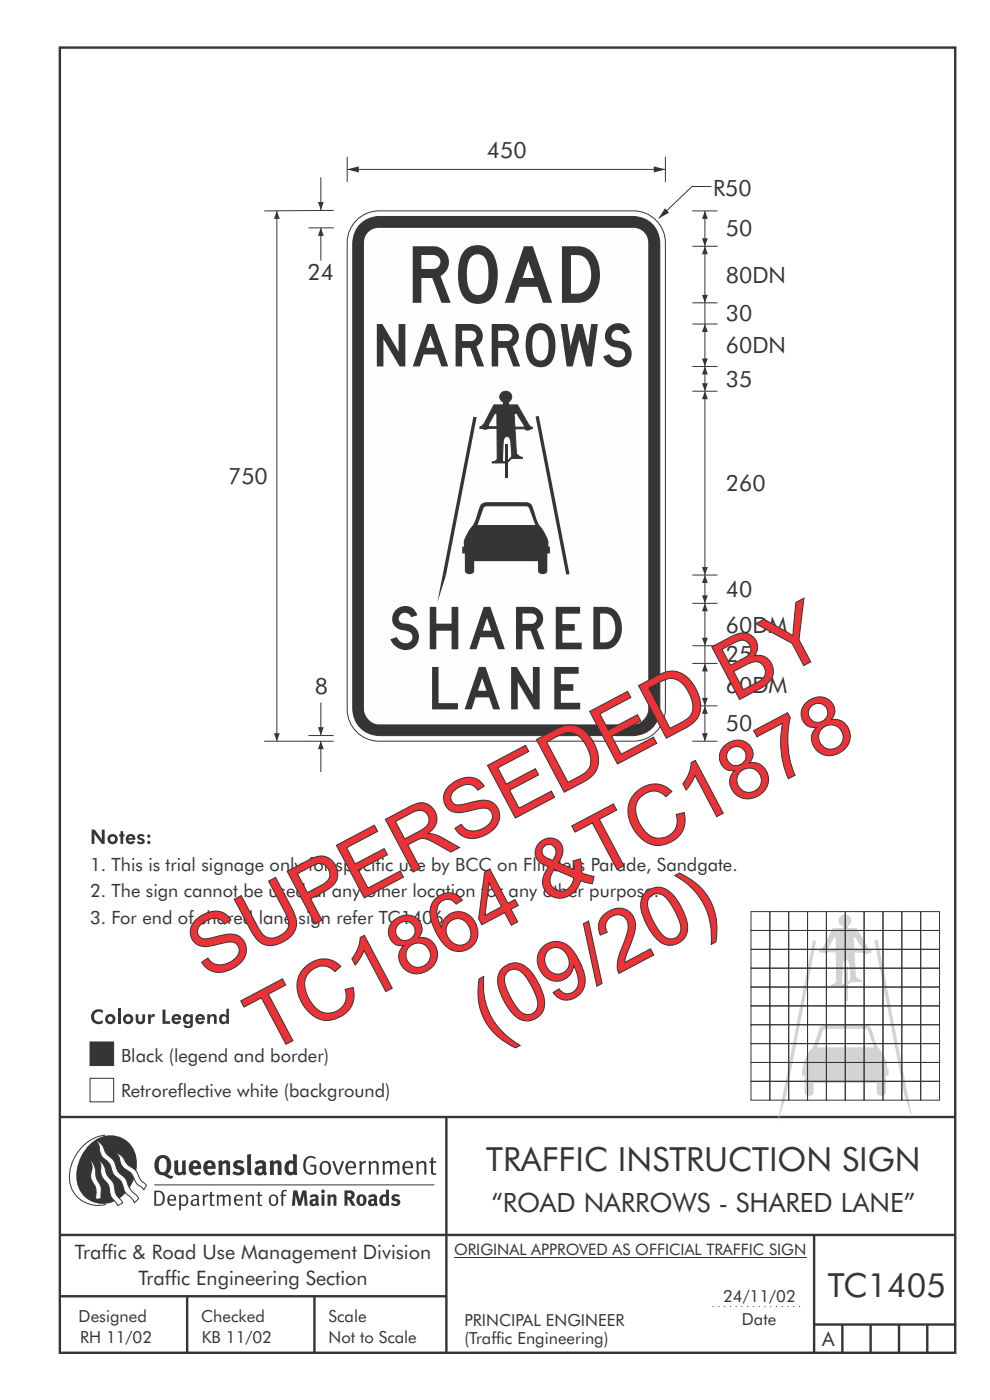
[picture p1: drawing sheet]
<svg xmlns="http://www.w3.org/2000/svg" width="210mm" height="297mm" viewBox="0 0 210 297" stroke-linecap="round" stroke-linejoin="round" font-family="sans-serif">
<path d="M151.2 277.2h19.5" fill="none" stroke="#373435" stroke-width=".21" stroke-dasharray=".2 1" stroke-linecap="butt"/>
<g fill="none" stroke="#373435" stroke-width=".51">
<path d="M12.7 10.1h189.9v276.9h-189.9zM12.7 237h189.8M94.7 236.9v50.1M12.7 262h190M12.7 275h82M39.7 275v12M66.7 275v12M172.7 262v25M172.7 281h30M178.7 281v6M184.7 281v6M190.7 281v6"/>
<path d="M196.7 281v6"/>
</g>
<path d="M96.3 266.7h74.7" fill="none" stroke="#373435" stroke-width=".21"/>
<g fill="#373435">
<path d="M19.8 214.6l.5-.4 1-.1 .5 .2v.7a1.06 1.06 0 0 0-1.5-.1 1.06 1.06 0 0 0 0 1.5 1.06 1.06 0 0 0 1.5 0v.6a1.61 1.61 0 0 1-2.1-.3 1.61 1.61 0 0 1 .1-2.1z"/>
<path d="M25 214h.6v3.2h-.6z"/>
<path d="M28.8 215.2h.5v1a.44 .44 0 0 0 .5 .5 .44 .44 0 0 0 .4-.5v-1h.6a1.93 1.93 0 0 1-.4 1.9 1.03 1.03 0 0 1-1.1 .1 1.03 1.03 0 0 1-.5-1z"/>
<path d="M31.4 215.2h.6v.5a.69 .69 0 0 1 .8-.6v.7l-.3-.1a.48 .48 0 0 0-.5 .6v.9h-.6z"/>
<path d="M34.5 214.2h.6v2.5h1v.5h-1.6z"/>
<path d="M44 215.2h.5v.3a.76 .76 0 0 1 1-.4 .76 .76 0 0 1 .5 .9v1.2h-.6v-1a.46 .46 0 0 0-.5-.6 .46 .46 0 0 0-.4 .6v1h-.5z"/>
<path d="M22.3 216.2a1.1 1.1 0 0 0 2.2 0 1.1 1.1 0 0 0-2.2 0zM22.8 216.2a.55 .55 0 0 1 1.1 0 .55 .55 0 0 1-1.1 0z"/>
<path d="M26.1 216.2a1.1 1.1 0 0 0 2.2 0 1.1 1.1 0 0 0-2.2 0zM26.6 216.2a.55 .55 0 0 1 1.1 0 .55 .55 0 0 1-1.1 0z"/>
<path d="M36.7 215.4a1.08 1.08 0 0 0 0 1.7 1.08 1.08 0 0 0 1.7-.3l-.5-.3-.3 .2a.48 .48 0 0 1-.6-.4h1.4a1.02 1.02 0 0 0-.5-1.1 1.02 1.02 0 0 0-1.2 .2zM37.1 215.8a.45 .45 0 0 1 .4-.2 .45 .45 0 0 1 .4 .4h-.9z"/>
<path d="M39.6 215.7a.55 .55 0 0 1 .8 .5 .55 .55 0 0 1-.8 .5 .69 .69 0 0 1 0-1zM39 215.4a1.1 1.1 0 0 0-.1 1.2 1.1 1.1 0 0 0 1.1 .6l.4-.3v.3a.43 .43 0 0 1-.3 .5 .43 .43 0 0 1-.5-.2h-.7a1.02 1.02 0 0 0 1.2 .7 1.02 1.02 0 0 0 .8-1v-2h-.5v.3a.8 .8 0 0 0-1.4-.1z"/>
<path d="M41.7 215.4a1.08 1.08 0 0 0 .1 1.7 1.08 1.08 0 0 0 1.6-.3l-.5-.3-.2 .2a.48 .48 0 0 1-.7-.4h1.5a1.02 1.02 0 0 0-.6-1.1 1.02 1.02 0 0 0-1.2 .2zM42.1 215.8a.45 .45 0 0 1 .5-.2 .45 .45 0 0 1 .3 .4h-.9z"/>
<path d="M48 214v1.5a.91 .91 0 0 0-1.2-.2 .91 .91 0 0 0-.3 1.2 .83 .83 0 0 0 .6 .8 .83 .83 0 0 0 .9-.4v.3h.6v-3.2zM47.3 215.7a.54 .54 0 0 1 .7 .2 .54 .54 0 0 1-.2 .7 .54 .54 0 0 1-.7-.1v-.6z"/>
</g>
<path d="M19.1 228.8h5v5h-5z" fill-rule="evenodd" fill="#fefefe" stroke="#373435" stroke-width=".21"/>
<path d="M19.1 221h5v5h-5z" fill-rule="evenodd" fill="#373435" stroke="#373435" stroke-width=".21"/>
<g fill="#373435">
<path d="M64.9 245.6a1.61 1.61 0 0 1 2.1 0l-.2 .3a1.17 1.17 0 0 0-1.4-.2 1.17 1.17 0 0 0-.6 1.3 1.42 1.42 0 0 0 1.2 1.8l.7-.1v-1.2h-.8l-.1-.4h1.3v1.8a1.82 1.82 0 0 1-2.2 0 1.82 1.82 0 0 1-.6-2.1l.2-.7z" fill-rule="evenodd"/>
<path d="M68.2 246.5a1.77 1.77 0 0 0 .4 2.7 1.39 1.39 0 0 0 1.4-.5 1.39 1.39 0 0 0 .2-1.5 1.19 1.19 0 0 0-2-.7zM68.5 246.8a.83 .83 0 0 1 1 .1 .83 .83 0 0 1 .2 .9 .75 .75 0 0 1-.6 1.1 .75 .75 0 0 1-.8-.9v-.9z" fill-rule="evenodd"/>
<path d="M70.5 246.3h.4l.8 2.4 .8-2.4h.5l-1.1 2.9h-.4z" fill-rule="evenodd"/>
<path d="M73.6 246.7a1.74 1.74 0 0 0 .5 2.5l.9-.1 .5-.2-.2-.3a.89 .89 0 0 1-1.1 .2 .89 .89 0 0 1-.4-1h1.7a1.15 1.15 0 0 0-.4-1.4 1.15 1.15 0 0 0-1.5 .3zM74 246.8a.67 .67 0 0 1 .8-.1 .67 .67 0 0 1 .3 .8h-1.3z" fill-rule="evenodd"/>
<path d="M76.2 246.4l.4-.1 .1 .4 .5-.4h.5l-.2 .5a.61 .61 0 0 0-.8 .6v1.8h-.4z" fill-rule="evenodd"/>
<path d="M78.1 246.4l.5-.1 .1 .4a.89 .89 0 0 1 .9-.4 .89 .89 0 0 1 .7 .7v2.2h-.4v-2.2l-.1-.2-.3-.1-.8 .3v2.2h-.4z" fill-rule="evenodd"/>
<path d="M81.1 246.4l.4-.1 .1 .4a.83 .83 0 0 1 .8-.4 .83 .83 0 0 1 .7 .4 .86 .86 0 0 1 .9-.4 .86 .86 0 0 1 .7 .7v2.2h-.4l-.1-2.4a.5 .5 0 0 0-.8 .1l-.2 .2v2.1h-.5v-2.3l-.4-.2-.7 .3v2.2h-.4z" fill-rule="evenodd"/>
<path d="M85.7 246.7a1.74 1.74 0 0 0 .5 2.5l.9-.1 .5-.2-.2-.3a.89 .89 0 0 1-1.1 .2 .89 .89 0 0 1-.4-1h1.7a1.15 1.15 0 0 0-.5-1.4 1.15 1.15 0 0 0-1.4 .3zM86 246.8a.67 .67 0 0 1 .9-.1 .67 .67 0 0 1 .3 .8h-1.3z" fill-rule="evenodd"/>
<path d="M88.3 246.4l.4-.1 .1 .4a.89 .89 0 0 1 .9-.4 .89 .89 0 0 1 .7 .7v2.2h-.4v-2.2l-.1-.2-.3-.1-.8 .3v2.2h-.4z" fill-rule="evenodd"/>
<path d="M91.5 245.6l.4-.1v.8h.7l-.2 .4h-.5v2.1l.1 .1h.5l.1 .3a.71 .71 0 0 1-1.2-.6v-1.9h-.3v-.4h.3z" fill-rule="evenodd"/>
<path d="M37 246.3l.8-.2v2a.46 .46 0 0 0 .2 .6 .46 .46 0 0 0 .6-.2v-2.2l.8-.2v2.4l.2 .5-.6 .3-.2-.3a1.03 1.03 0 0 1-1.2 .3 1.03 1.03 0 0 1-.6-1.1z" fill-rule="evenodd"/>
<path d="M40.4 246.5a1.64 1.64 0 0 0 0 2.3 1.64 1.64 0 0 0 2.3 .1l-.4-.4a.78 .78 0 0 1-.9 .2 .78 .78 0 0 1-.5-.7h1.8a1.37 1.37 0 0 0-.6-1.7 1.37 1.37 0 0 0-1.7 .2zM41 246.9a.48 .48 0 0 1 .7-.1 .48 .48 0 0 1 .2 .6h-1z" fill-rule="evenodd"/>
<path d="M43.5 246.5a1.65 1.65 0 0 0-.2 2 1.65 1.65 0 0 0 1.9 .7l.5-.3-.3-.4a.78 .78 0 0 1-.9 .3 .78 .78 0 0 1-.5-.8h1.8a1.37 1.37 0 0 0-.6-1.7 1.37 1.37 0 0 0-1.7 .2zM44.1 246.9a.48 .48 0 0 1 .6-.1 .48 .48 0 0 1 .2 .6h-.9z" fill-rule="evenodd"/>
<path d="M46.3 246.3l.7-.2 .1 .4a.95 .95 0 0 1 1-.3 .95 .95 0 0 1 .7 .8v2.3h-.8v-2.3l-.3-.2-.5 .3v2.2h-.8z" fill-rule="evenodd"/>
<path d="M49.7 246.5a1.73 1.73 0 0 1 2-.1l-.2 .5-.6-.2a.42 .42 0 0 0-.6 .3l.2 .2a1.23 1.23 0 0 1 1.4 1.1 1.47 1.47 0 0 1-2.3 .9l-.3-.2 .3-.6 .7 .3a.47 .47 0 0 0 .7-.3 .87 .87 0 0 0-1-.5l-.4-.2-.1-.4z" fill-rule="evenodd"/>
<path d="M54.1 246.5l.3 .6 .3-.2a.62 .62 0 0 1 .9 .1v.4a1.21 1.21 0 0 0-1.3 .3 1.21 1.21 0 0 0-.2 1.3 1.19 1.19 0 0 0 1.7 0l.5 .4 .4-.5-.3-.3v-1.4a.96 .96 0 0 0-1.3-1.1zM55 248l.6-.1v.7a.43 .43 0 0 1-.6 .1 .43 .43 0 0 1 0-.7z" fill-rule="evenodd"/>
<path d="M57.2 246.3l.7-.2 .1 .4a.95 .95 0 0 1 1-.3 .95 .95 0 0 1 .7 .8v2.3h-.8v-2.3l-.3-.2-.5 .3v2.2h-.8z" fill-rule="evenodd"/>
<path d="M62.2 244.8v1.5a1.29 1.29 0 0 0-1.4 .2 1.29 1.29 0 0 0-.5 1.3 1.24 1.24 0 0 0 .5 1.3 1.24 1.24 0 0 0 1.5 0l.1 .2h.7l-.1-4.4zM61.5 246.9l.4-.1 .3 .2v1.5l-.3 .1a.48 .48 0 0 1-.6-.4 1.52 1.52 0 0 1 .2-1.3z" fill-rule="evenodd"/>
<path d="M52.4 245l.8-.2 .2 4.5h-.8l-.1-.2z" fill-rule="evenodd"/>
</g>
<path d="M22.4 240.8a9 9 0 0 0-7.4 10.9 6.2 6.2 0 0 0 7.5 3.8M32.7 251.4h59.4" fill="none" stroke="#373435" stroke-width=".21"/>
<path d="M19.1 242.7a5.7 5.7 0 0 1 6.5-1.4 5.7 5.7 0 0 1 3.4 5.7 8.6 8.6 0 0 1-6.2 8.3 5.7 5.7 0 0 1-6.5-7 9.9 9.9 0 0 1 2.8-5.6z" fill-rule="evenodd" fill="#373435"/>
<path d="M24.4 244.5a3.1 3.1 0 0 1 2.3 2.2l.8 .7a3.2 3.2 0 0 1 2 2.4l.4 .6 1.2 1.1-.6 .9-.2-.3a3.5 3.5 0 0 1-1.9-2.1 3.8 3.8 0 0 0-2.1-2.2 3.5 3.5 0 0 1-1-2.2zM20.4 241.9a3.4 3.4 0 0 1 1.9 2.4l.7 .9a3.3 3.3 0 0 1 1.7 2.6 4.4 4.4 0 0 0 1.7 2l.3 .3a6.1 6.1 0 0 0 2.5 3.7l.2 .5-.9 .9a6.1 6.1 0 0 0-1.9-2.3l-.4-.7a3.6 3.6 0 0 0-1.9-2.8l-.6-1a3.6 3.6 0 0 0-1.9-2.8 3.7 3.7 0 0 1-.8-2.4zM21 246.1a3.4 3.4 0 0 1 1.5 2.7l.6 1a3.8 3.8 0 0 1 1.4 3.1l.3 .7 1.2 1.6-1 .5-.5-.7a3.2 3.2 0 0 1-1.3-2.8 4.3 4.3 0 0 0-1.4-2.2 4.7 4.7 0 0 1-.5-3zM19.2 246.1a5.1 5.1 0 0 1 1.2 3.7l.3 .7a3.1 3.1 0 0 1 .7 2.9l.1 .9-1.1 .2-.1-.8a3.5 3.5 0 0 0-.9-3.3 3.6 3.6 0 0 1 .1-2.5z" fill-rule="evenodd" fill="#fefefe" stroke="#373435" stroke-width=".21"/>
<g fill="#373435">
<path d="M33.4 245.5a2.51 2.51 0 0 0 .4 3.7l.8 .1a2.78 2.78 0 0 0 2 .7l.2-.6h-.6l-.7-.3a2.56 2.56 0 0 0 0-3.8 1.83 1.83 0 0 0-2.1 .2zM34 245.8a.87 .87 0 0 1 1 .1 .87 .87 0 0 1 .4 .9v.4a1.17 1.17 0 0 1-.9 1.5l-.3-.1a2.38 2.38 0 0 1-.2-2.8z" fill-rule="evenodd"/>
<path d="M33.1 252.9v2.6a1.12 1.12 0 0 0 1.2-.3 1.12 1.12 0 0 0 .2-1.2l-.1-.5-.3-.5zM32.7 252.6h1.1a1.67 1.67 0 0 1 1.2 1.6 1.67 1.67 0 0 1-1.3 1.6h-1zM36.1 253.9l-.2 .5h1.1a.55 .55 0 0 0-.3-.6 .55 .55 0 0 0-.6 .1zM35.8 253.7a.95 .95 0 0 1 1.2-.1 .95 .95 0 0 1 .4 1.1h-1.5a.72 .72 0 0 0 .4 .8 .72 .72 0 0 0 .9-.2l.1 .3a1.15 1.15 0 0 1-1.5 0 1.15 1.15 0 0 1-.2-1.5zM38.4 254.1v1.1a.7 .7 0 0 0 .9 .2 .7 .7 0 0 0 .2-.9 .61 .61 0 0 0-.4-.7 .61 .61 0 0 0-.7 .3zM38 253.5l.3-.1 .1 .4a.95 .95 0 0 1 1.2-.2 .95 .95 0 0 1 .3 1.2 .92 .92 0 0 1-.5 .9 .92 .92 0 0 1-1-.1v1.1l-.4 .1zM40.9 254.8a.5 .5 0 0 0 .2 .8 .5 .5 0 0 0 .7-.4v-.6zM40.5 253.7a1 1 0 0 1 1.7 .3v1.4l.2 .2-.2 .3-.3-.4a.78 .78 0 0 1-1.4 0 .78 .78 0 0 1 .8-1.1h.5a.58 .58 0 0 0-.3-.7 .58 .58 0 0 0-.7 .2zM43 253.5l.3-.1 .1 .4 .3-.3 .5-.1-.2 .4a.52 .52 0 0 0-.6 .5v1.5h-.4zM44.6 252.9l.4-.1-.1 .7h.6l-.1 .2h-.5v1.5a.35 .35 0 0 0 .6 .3v.3a.57 .57 0 0 1-.6 .1 .57 .57 0 0 1-.3-.6v-1.6h-.3v-.2h.3zM45.9 253.5l.4-.1 .1 .4 .2-.2a.64 .64 0 0 1 1 .2 .7 .7 0 0 1 .8-.4 .7 .7 0 0 1 .5 .6v1.8h-.4v-1.7l-.2-.4-.7 .4v1.7h-.3v-1.7a.38 .38 0 0 0-.3-.4 .38 .38 0 0 0-.5 .2l-.1 .2v1.7h-.4zM50.2 253.9l-.2 .5h1.1a.55 .55 0 0 0-.2-.6 .55 .55 0 0 0-.7 .1zM49.9 253.7a.95 .95 0 0 1 1.2-.1 .95 .95 0 0 1 .4 1.1h-1.5a.72 .72 0 0 0 .4 .8 .72 .72 0 0 0 .9-.2l.1 .3a1.15 1.15 0 0 1-1.5 0 1.15 1.15 0 0 1-.2-1.5zM52.1 253.5l.3-.1 .1 .4a.72 .72 0 0 1 .8-.4 .72 .72 0 0 1 .6 .6v1.8h-.4v-1.6a.45 .45 0 0 0-.3-.5 .45 .45 0 0 0-.5 .2l-.2 .2v1.7h-.3zM54.7 252.9l.4-.1v.7h.6l-.1 .2h-.5v1.5a.35 .35 0 0 0 .5 .3v.3a.57 .57 0 0 1-.6 .1 .57 .57 0 0 1-.3-.6v-1.6h-.3v-.2h.3zM57.6 253.8l-.2 .8a.65 .65 0 0 0 .3 .8 .65 .65 0 0 0 .8-.2l.1-.1a.93 .93 0 0 0-.7-1.4zM57.3 253.7a1.12 1.12 0 0 1 1.4 0 1.12 1.12 0 0 1 .2 1.5 1.01 1.01 0 0 1-1.2 .6 1.01 1.01 0 0 1-.7-1.2zM59.9 252.6l.5-.2 .5 .1-.2 .3-.3-.1-.3 .2v.6h.6l-.1 .2h-.5v2.1h-.4v-2.1h-.2v-.2h.2zM62.2 252.5l-.3 3.3h.7l.1-2.3 .6 2.3h.5l.7-2.3 .1 2.3h.7l-.3-3.3h-.9l-.5 2.2-.5-2.2zM65.7 253.7l.3 .4a.51 .51 0 0 1 .5-.3 .51 .51 0 0 1 .4 .4v.1a.88 .88 0 0 0-1.1 .3 .88 .88 0 0 0 .2 1.2 .9 .9 0 0 0 1.1-.2l.3 .3 .4-.4-.3-.3v-1a.87 .87 0 0 0-.4-.9 .87 .87 0 0 0-1 .2zM66.4 254.8l.5-.1v.6l-.1 .1h-.3l-.2-.2zM68.2 253.4v2.4h.6v-2.5zM68.1 252.7a.4 .4 0 0 0 .8 0 .4 .4 0 0 0-.8 0zM69.4 253.5l.1 2.3h.6v-1.7a.33 .33 0 0 1 .4-.2 .33 .33 0 0 1 .2 .3v1.6h.7v-1.8a.75 .75 0 0 0-.6-.6 .75 .75 0 0 0-.8 .2v-.3zM73.1 252.5v3.3h.6v-1.4l.3 .3 .7 1.1h.7l-.9-1.4a.94 .94 0 0 0 .7-1 .94 .94 0 0 0-.9-.9zM73.7 253.1a.51 .51 0 0 1 .7 .1 .51 .51 0 0 1-.1 .7h-.6zM75.9 253.7a1.19 1.19 0 0 0-.1 1.7 1.19 1.19 0 0 0 1.7 0 1.19 1.19 0 0 0 0-1.6 1.19 1.19 0 0 0-1.6-.1zM76.5 253.9l.2-.1a.99 .99 0 0 1 0 1.6 1.06 1.06 0 0 1-.2-1.5zM78.1 253.7l.3 .4a.51 .51 0 0 1 .5-.3 .51 .51 0 0 1 .4 .4v.1a.88 .88 0 0 0-1.1 .3 .88 .88 0 0 0 .2 1.2 .9 .9 0 0 0 1.1-.2l.3 .3 .4-.4-.2-.3v-1a.87 .87 0 0 0-.5-.9 .87 .87 0 0 0-1 .2zM78.9 254.8l.4-.1v.6l-.1 .1h-.3l-.2-.2zM81.9 252.3v1.2a1.2 1.2 0 0 0-1.4 .6 1.2 1.2 0 0 0 .2 1.4l.5 .3 .8-.1v.1h.6l-.1-3.4zM81.4 253.9l.5 .1-.1 1.2a.46 .46 0 0 1-.5 0 .46 .46 0 0 1-.2-.6zM83.3 253.5a.79 .79 0 0 0-.2 1 .79 .79 0 0 0 1 .4 .33 .33 0 0 1 0 .5 .33 .33 0 0 1-.5-.1l-.5-.2-.2 .5a1.15 1.15 0 0 0 1.2 .3 1.15 1.15 0 0 0 .8-1 1.49 1.49 0 0 0-1.2-.8 .4 .4 0 0 1 .3-.3 .4 .4 0 0 1 .4 .1l.2 .1 .2-.4a1.47 1.47 0 0 0-1.5-.1z" fill-rule="evenodd"/>
</g>
<g fill="#373435">
<path d="M19.4 176h.7l1.5 2.3v-2.3h.6v3h-.6l-1.6-2.3v2.3h-.6z"/>
<path d="M25.6 176.3h.5v.7h.3v.4h-.3v1.6h-.5v-1.6h-.3v-.4h.3z"/>
<path d="M29.3 177.1l.4-.2a.86 .86 0 0 1 1 .4l-.4 .3-.2-.3-.4 .1v.2a1.02 1.02 0 0 1 1 1.1 1.01 1.01 0 0 1-1.7 0l.5-.3 .2 .3h.3a.29 .29 0 0 0 0-.4 .29 .29 0 0 0-.3-.1 .62 .62 0 0 1-.6-.4 .62 .62 0 0 1 .2-.7z"/>
<path d="M22.8 178a1.1 1.1 0 0 0 2.2 0 1.1 1.1 0 0 0-2.2 0zM23.3 178a.55 .55 0 0 1 1.1 0 .55 .55 0 0 1-1.1 0z"/>
<path d="M27 177.2a1.08 1.08 0 0 0 0 1.7 1.08 1.08 0 0 0 1.6-.3l-.4-.3-.3 .3a.48 .48 0 0 1-.7-.4h1.5a1.02 1.02 0 0 0-.5-1.2 1.02 1.02 0 0 0-1.2 .2zM27.3 177.6a.45 .45 0 0 1 .5-.2 .45 .45 0 0 1 .3 .4h-.8z"/>
<path d="M31.2 178.7a.35 .35 0 0 0 .7 0 .35 .35 0 0 0-.7 0zM31.2 177.4a.35 .35 0 0 0 .7 0 .35 .35 0 0 0-.7 0z"/>
</g>
<path d="M76 46.4a6.7 6.7 0 0 1 4.4-1.7h54a6.8 6.8 0 0 1 6.7 6.8v99a6.8 6.8 0 0 1-6.7 6.7h-54a6.8 6.8 0 0 1-6.8-6.7v-99a6.7 6.7 0 0 1 2.4-5.1z" fill-rule="evenodd" fill="#fefefe" stroke="#373435" stroke-width=".21"/>
<path d="M76.5 47.5a5.8 5.8 0 0 1 3.9-1.6h54a5.6 5.6 0 0 1 5.6 5.6v99a5.6 5.6 0 0 1-5.6 5.6h-54a5.6 5.6 0 0 1-5.6-5.6v-99a6.1 6.1 0 0 1 1.7-4z" fill-rule="evenodd" fill="#373435" stroke="#373435" stroke-width=".21"/>
<path d="M78.4 49l1.2-.6 .7-.1h54.1a3.1 3.1 0 0 1 3.1 3.2v99a3.5 3.5 0 0 1-3.1 3.2h-54.1a3.4 3.4 0 0 1-3.1-3.2v-99a3.1 3.1 0 0 1 1.2-2.5z" fill-rule="evenodd" fill="#fefefe"/>
<g fill="#373435">
<path d="M79.9 68.7h1.2l3.5 5.9v-5.9h1.4v9h-1.2l-3.5-5.8v5.8h-1.4z"/>
<path d="M118.9 68.7h1.4l.7 4.7 1.3-4.7h1.3l1.1 4.7 .7-4.7h1.4l-1.2 9h-1.3l-1.4-5.6-1.4 5.6h-1.3z"/>
<path d="M129.2 69.3a2.68 2.68 0 0 1 4.5 1.2l-1.4 .4a1.29 1.29 0 0 0-1.8-.8 1.29 1.29 0 0 0-.5 1.9l.6 .2a3 3 0 0 1 3.4 3.3 2.99 2.99 0 0 1-2.3 2.4 2.99 2.99 0 0 1-3.1-1.2l-.7-1.1 1.4-.5a1.78 1.78 0 0 0 1.5 1.3 1.78 1.78 0 0 0 1.8-.9 1.37 1.37 0 0 0-1.3-1.7 2.68 2.68 0 0 1-3-2.4l.2-.9z"/>
<path d="M84 129.3a2.68 2.68 0 0 1 4.5 1.2l-1.3 .4a1.29 1.29 0 0 0-1.8-.8 1.29 1.29 0 0 0-.5 1.9l.5 .2a3 3 0 0 1 3.4 3.3 2.99 2.99 0 0 1-2.3 2.4 2.99 2.99 0 0 1-3-1.2l-.7-1.1 1.4-.5a1.78 1.78 0 0 0 1.5 1.3 1.78 1.78 0 0 0 1.7-.9 1.37 1.37 0 0 0-1.3-1.7 2.68 2.68 0 0 1-2.9-2.4l.1-.9z"/>
<path d="M91.2 128.7h1.3v3.6h3.3v-3.6h1.4v9h-1.4v-3.9h-3.3v3.9h-1.3z"/>
<path d="M117.9 128.7h5.2v1.5h-3.8v2.2h2.6v1.4h-2.6v2.5h4.1v1.4h-5.5z"/>
<path d="M91.7 141.5h1.3v7.7h4.1v1.3h-5.4z"/>
<path d="M108.4 141.5h1.2l3.4 5.9v-5.9h1.5v9h-1.2l-3.5-5.8v5.8h-1.4z"/>
<path d="M117.6 141.5h5.1v1.4h-3.7v2.2h2.6v1.5h-2.6v2.5h4.1v1.4h-5.5z"/>
<path d="M90.6 68.7h1.4l3.1 9h-1.5l-.8-2.5h-2.9l-.8 2.5h-1.5zM91.3 71.1l-.9 2.7h1.8z"/>
<path d="M98 70.1h1.9a1.11 1.11 0 0 1 1.2 1.1 1.11 1.11 0 0 1-1.1 1.2h-2zM96.6 68.7v9h1.4v-3.9h1.8l1.4 3.9h1.5l-1.6-4.2a2.52 2.52 0 0 0 1.3-2.8 2.52 2.52 0 0 0-2.4-2z"/>
<path d="M105.7 70.1h1.9a1.11 1.11 0 0 1 1.1 1.1 1.11 1.11 0 0 1-1.1 1.2h-1.9zM104.3 68.7v9h1.4v-3.9h1.7l1.5 3.9h1.4l-1.6-4.2a2.52 2.52 0 0 0 1.3-2.8 2.52 2.52 0 0 0-2.4-2z"/>
<path d="M112.5 69.5a7.7 7.7 0 0 0-.1 7.3 2.97 2.97 0 0 0 3.3 1 2.97 2.97 0 0 0 2-2.8 6.6 6.6 0 0 0-1.3-5.8 2.91 2.91 0 0 0-3.9 .3zM113.6 70.4a1.56 1.56 0 0 1 1.7-.2 1.56 1.56 0 0 1 .9 1.5 6.1 6.1 0 0 1-.5 4.4 1.58 1.58 0 0 1-1.7 .2 1.58 1.58 0 0 1-.9-1.5 5.7 5.7 0 0 1 .5-4.4z"/>
<path d="M89.4 54.1h2.5a1.48 1.48 0 0 1 1.5 1.4 1.48 1.48 0 0 1-1.4 1.6h-2.6zM87.5 52.2v12h1.9v-5.2h2.3l1.9 5.2h2l-2.1-5.6a3.4 3.4 0 0 0 1.7-3.7 3.4 3.4 0 0 0-3.2-2.7z"/>
<path d="M98.7 53a7.2 7.2 0 0 0-1.6 5.2 6.7 6.7 0 0 0 2.1 5.6 3.9 3.9 0 0 0 6.1-2.9 9.5 9.5 0 0 0-1.2-7.6 3.8 3.8 0 0 0-5.4-.3zM99.9 54.6a2 2 0 0 1 2-.6 2 2 0 0 1 1.4 1.6 8.7 8.7 0 0 1-.5 6.3 2.01 2.01 0 0 1-2 .6 2.01 2.01 0 0 1-1.4-1.6 8.2 8.2 0 0 1 .5-6.3z"/>
<path d="M111.1 52.2h1.9l4.1 12h-1.9l-1.2-3.4h-3.8l-1.1 3.4h-2zM112.1 55.4l-1.2 3.6h2.4z"/>
<path d="M119.2 52.2v12h3.4a5.1 5.1 0 0 0 4.6-5.1 6.2 6.2 0 0 0-2.9-6.5l-1.1-.3zM121.1 54.1a3.6 3.6 0 0 1 3.1 .7 5.3 5.3 0 0 1-.4 7.1 4 4 0 0 1-2.7 .4z"/>
<path d="M102.6 128.7h1.4l3.1 9h-1.5l-.8-2.5h-2.9l-.8 2.5h-1.5zM103.3 131.1l-.9 2.7h1.8z"/>
<path d="M110.8 130.1h1.9a1.11 1.11 0 0 1 1.2 1.1 1.11 1.11 0 0 1-1.1 1.2h-2zM109.5 128.7v9h1.3v-3.9h1.8l1.4 3.9h1.5l-1.6-4.2a2.52 2.52 0 0 0 1.3-2.8 2.52 2.52 0 0 0-2.4-2z"/>
<path d="M125.9 128.7v9h2.5a4 4 0 0 0 3.5-4.3 4.2 4.2 0 0 0-3-4.6zM127.3 130.1a2.58 2.58 0 0 1 3.2 2.8 2.75 2.75 0 0 1-3.2 3.4z"/>
<path d="M101.6 141.5h1.4l3.1 9h-1.5l-.9-2.6h-2.8l-.9 2.6h-1.5zM102.3 143.9l-.9 2.6h1.8z"/>
</g>
<path d="M102.2 106.8l1-.3 8.7 .1a1.56 1.56 0 0 1 1.3 1.5 8.7 8.7 0 0 0 2.1 4.5 5 5 0 0 1 1 3.3l.4 .1v1.4h-.6v3.7a1.05 1.05 0 0 1-1 .7 1.05 1.05 0 0 1-1-.6v-2.1h-13.5v2.1a1.05 1.05 0 0 1-1 .6 1.05 1.05 0 0 1-1-.7v-3.7h-.6v-1.4l.4-.1a6.3 6.3 0 0 1 1.8-4.3l.4-.7 1.1-3.3zM102.7 107.6l-1.4 3.8h12.3l-1.4-3.6-.3-.3-8.7-.1z" fill-rule="evenodd" fill="#373435"/>
<path d="M100.8 88.5l-6.5 33.5M113.9 88.3l6.6 33.5" fill="none" stroke="#373435" stroke-width=".71" stroke-linecap="butt"/>
<path d="M107.3 94.1h.5v7.2h-.5z" fill-rule="evenodd" fill="#373435"/>
<g fill="#373435" stroke="#373435" stroke-width=".21">
<path d="M101.8 90.5h4.2v.4h-4.2z" fill-rule="evenodd"/>
<path d="M108.7 90.6h4.2v.4h-4.2z" fill-rule="evenodd"/>
<path d="M102.4 90.1a.65 .65 0 0 1 .9-.1 .65 .65 0 0 1 .2 .9 .65 .65 0 0 1-.9 .2 .65 .65 0 0 1-.2-1z" fill-rule="evenodd"/>
<path d="M111.4 90.5a.62 .62 0 0 1 .7-.2 .62 .62 0 0 1 .4 .7 .62 .62 0 0 1-.8 .2 .62 .62 0 0 1-.3-.7z" fill-rule="evenodd"/>
<path d="M104.8 85.9h5l2.5 4.5-.8 .3-1.9-3h-.5l.5 8.6 .9 .7h-1.9l-.3-3.6a.77 .77 0 0 0-.9-.8 .77 .77 0 0 0-.6 .9l-.2 4.5-1.8 .1 .7-.6-.1-9.8h-.5l-1.4 2.6-.9-.2z" fill-rule="evenodd"/>
<path d="M104.4 97.9h3.2v.3h-3.2z" fill-rule="evenodd"/>
<circle cx="107.3" cy="84.2" r="1.24"/>
</g>
<path d="M106.8 85.2h1v.8h-1z" fill-rule="evenodd" fill="#373435"/>
<path d="M108.5 97h2.3v.3h-2.3l-1 1-.2-.2z" fill-rule="evenodd" fill="#373435" stroke="#373435" stroke-width=".21"/>
<path d="M73.6 35.9h67.5" fill="none" stroke="#373435" stroke-width=".21"/>
<g fill="#373435">
<path d="M73.6 35.9l2.5-.6v1.3z"/>
<path d="M138.7 35.3l2.4 .6-2.4 .7z"/>
</g>
<path d="M150.9 39.6h-4.1l-7.1 6.7" fill="none" stroke="#373435" stroke-width=".21"/>
<path d="M141 44.2l.9 .9-2.2 1.2z" fill="#373435"/>
<path d="M141.1 33.3v5.3M146.9 157.2h5.3M149.5 149.7v7.5" fill="none" stroke="#373435" stroke-width=".21"/>
<g fill="#373435">
<path d="M149.5 149.7l.6 1.7h-1.2z"/>
<path d="M148.9 155.6h1.2l-.6 1.6z"/>
</g>
<path d="M146.9 149.7h5.3M149.5 140.7v9" fill="none" stroke="#373435" stroke-width=".21"/>
<g fill="#373435">
<path d="M149.5 140.7l.6 1.7h-1.2z"/>
<path d="M148.9 148.1h1.2l-.6 1.6z"/>
</g>
<path d="M146.9 137h5.3M149.5 128v12.7M146.9 140.7h5.3" fill="none" stroke="#373435" stroke-width=".21"/>
<g fill="#373435">
<path d="M149.5 128l.6 1.7h-1.2z"/>
<path d="M148.9 135.3h1.2l-.6 1.7z"/>
</g>
<path d="M146.9 128h5.3M149.5 122v6" fill="none" stroke="#373435" stroke-width=".21"/>
<g fill="#373435">
<path d="M149.5 122l.6 1.7h-1.2z"/>
<path d="M148.9 126.3h1.2l-.6 1.7z"/>
</g>
<path d="M149.5 83v39M146.9 122h5.3" fill="none" stroke="#373435" stroke-width=".21"/>
<g fill="#373435">
<path d="M149.5 83l.6 1.7h-1.2z"/>
<path d="M148.9 120.3h1.2l-.6 1.7z"/>
</g>
<path d="M149.5 77.7v5.3M146.9 83h5.3" fill="none" stroke="#373435" stroke-width=".21"/>
<g fill="#373435">
<path d="M149.5 77.7l.6 1.7h-1.2z"/>
<path d="M148.9 81.3h1.2l-.6 1.7z"/>
</g>
<path d="M146.9 52.2h5.3M149.5 44.7v7.5" fill="none" stroke="#373435" stroke-width=".21"/>
<g fill="#373435">
<path d="M149.5 44.7l.6 1.7h-1.2z"/>
<path d="M148.9 50.6h1.2l-.6 1.6z"/>
</g>
<path d="M146.9 44.7h5.3M146.9 77.7h5.3M149.5 68.7v9" fill="none" stroke="#373435" stroke-width=".21"/>
<g fill="#373435">
<path d="M149.5 68.7l.6 1.7h-1.2z"/>
<path d="M148.9 76.1h1.2l-.6 1.6z"/>
</g>
<path d="M149.5 52.2v16.5M146.9 68.7h5.3M146.9 64.2h5.3" fill="none" stroke="#373435" stroke-width=".21"/>
<g fill="#373435">
<path d="M149.5 52.2l.6 1.7h-1.2z"/>
<path d="M148.9 62.6h1.2l-.6 1.6z"/>
</g>
<path d="M68.1 149v7" fill="none" stroke="#373435" stroke-width=".21"/>
<path d="M67.4 154.3h1.3l-.6 1.7z" fill="#373435"/>
<path d="M58.7 44.7v112.5M56.1 157.2h14.7" fill="none" stroke="#373435" stroke-width=".21"/>
<g fill="#373435">
<path d="M58.7 44.7l.6 1.7h-1.2z"/>
<path d="M58.1 155.6h1.2l-.6 1.6z"/>
</g>
<path d="M65.4 156h5.4M68.1 157.2v6.6" fill="none" stroke="#373435" stroke-width=".21"/>
<path d="M68.1 157.2l.6 1.7h-1.3z" fill="#373435"/>
<path d="M68.1 37.6v7" fill="none" stroke="#373435" stroke-width=".21"/>
<path d="M67.4 42.9h1.3l-.6 1.7z" fill="#373435"/>
<path d="M65.4 48.3h5.4M68.1 48.3v7M70.8 44.6l-14.7 .1" fill="none" stroke="#373435" stroke-width=".21"/>
<path d="M68.1 48.3l.6 1.7h-1.3z" fill="#373435"/>
<path d="M73.6 33.3v5.3" fill="none" stroke="#373435" stroke-width=".21"/>
<path d="M174.2 217.7l1-.3h8.6a1.55 1.55 0 0 1 1.3 1.6 8.6 8.6 0 0 0 2 4.4 4.9 4.9 0 0 1 1.1 3.2l.3 .1v1.4h-.6v3.7a1.03 1.03 0 0 1-.9 .7 1.03 1.03 0 0 1-1-.7v-2h-13.4v2a1.03 1.03 0 0 1-1 .7 1.03 1.03 0 0 1-.9-.7v-3.7h-.6v-1.4l.3-.1a6.2 6.2 0 0 1 1.8-4.2l.4-.7 1.1-3.3zM174.7 218.4l-1.4 3.8h12.1l-1.3-3.5-.3-.4h-8.6z" fill-rule="evenodd" fill="#d2d3d5"/>
<path d="M172.8 199.5l-6.4 33.2M185.8 199.4l6.4 33.1" fill="none" stroke="#d2d3d5" stroke-width=".71" stroke-linecap="butt"/>
<path d="M179.2 205.1h.6v7.1h-.6z" fill-rule="evenodd" fill="#d2d3d5"/>
<g fill="#d2d3d5" stroke="#d2d3d5" stroke-width=".21">
<path d="M173.8 201.6h4.2v.3h-4.2z" fill-rule="evenodd"/>
<path d="M180.6 201.7h4.2v.3h-4.2z" fill-rule="evenodd"/>
<path d="M174.4 201.2a.64 .64 0 0 1 .9-.1 .64 .64 0 0 1 .2 .9 .64 .64 0 0 1-.9 .1 .64 .64 0 0 1-.2-.9z" fill-rule="evenodd"/>
<path d="M183.2 201.6a.62 .62 0 0 1 .8-.3 .62 .62 0 0 1 .4 .7 .62 .62 0 0 1-.8 .3 .62 .62 0 0 1-.4-.7z" fill-rule="evenodd"/>
<path d="M176.7 197h5l2.5 4.4-.8 .4-1.9-3h-.5l.5 8.5 .9 .7h-1.9l-.3-3.6a.76 .76 0 0 0-.8-.8 .76 .76 0 0 0-.7 .9l-.2 4.5h-1.7l.6-.6v-9.6h-.5l-1.4 2.5-.9-.1z" fill-rule="evenodd"/>
<path d="M176.4 208.9h3.2v.3h-3.2z" fill-rule="evenodd"/>
<circle cx="179.2" cy="195.4" r="1.22"/>
</g>
<path d="M178.7 196.3h1.1v.8h-1.1z" fill-rule="evenodd" fill="#d2d3d5"/>
<path d="M180.4 208h2.3v.2h-2.3l-1 1-.1-.1z" fill-rule="evenodd" fill="#d2d3d5" stroke="#d2d3d5" stroke-width=".21"/>
<g fill="none" stroke="#373435" stroke-width=".21">
<path d="M159.3 193.4h4v4h-4zM159.3 197.4h4v4h-4zM163.3 193.4h4v4h-4zM163.3 197.4h4v4h-4zM167.3 193.4h4v4h-4zM167.3 197.4h4v4h-4zM171.3 193.4h4v4h-4zM171.3 197.4h4v4h-4zM175.3 193.4h4v4h-4zM175.3 197.4h4v4h-4zM179.3 193.4h4v4h-4zM179.3 197.4h4v4h-4z"/>
<path d="M183.3 193.4h4v4h-4zM183.3 197.4h4v4h-4zM187.3 193.4h4v4h-4zM187.3 197.4h4v4h-4zM191.3 193.4h4v4h-4zM191.3 197.4h4v4h-4zM195.3 193.4h4v4h-4zM195.3 197.4h4v4h-4zM159.3 201.4h4v4h-4zM159.3 205.4h4v4h-4zM159.3 209.4h4v4h-4zM159.3 213.4h4v4h-4z"/>
<path d="M159.3 217.4h4v4h-4zM163.3 201.4h4v4h-4zM163.3 205.4h4v4h-4zM163.3 209.4h4v4h-4zM163.3 213.4h4v4h-4zM163.3 217.4h4v4h-4zM167.3 201.4h4v4h-4zM167.3 205.4h4v4h-4zM167.3 209.4h4v4h-4zM167.3 213.4h4v4h-4zM167.3 217.4h4v4h-4zM171.3 201.4h4v4h-4z"/>
<path d="M171.3 205.4h4v4h-4zM171.3 209.4h4v4h-4zM171.3 213.4h4v4h-4zM171.3 217.4h4v4h-4zM175.3 201.4h4v4h-4zM175.3 205.4h4v4h-4zM175.3 209.4h4v4h-4zM175.3 213.4h4v4h-4zM175.3 217.4h4v4h-4zM179.3 201.4h4v4h-4zM179.3 205.4h4v4h-4zM179.3 209.4h4v4h-4z"/>
<path d="M179.3 213.4h4v4h-4zM179.3 217.4h4v4h-4zM183.3 201.4h4v4h-4zM183.3 205.4h4v4h-4zM183.3 209.4h4v4h-4zM183.3 213.4h4v4h-4zM183.3 217.4h4v4h-4zM187.3 201.4h4v4h-4zM187.3 205.4h4v4h-4zM187.3 209.4h4v4h-4zM187.3 213.4h4v4h-4zM187.3 217.4h4v4h-4z"/>
<path d="M191.3 201.4h4v4h-4zM191.3 205.4h4v4h-4zM191.3 209.4h4v4h-4zM191.3 213.4h4v4h-4zM191.3 217.4h4v4h-4zM195.3 201.4h4v4h-4zM195.3 205.4h4v4h-4zM195.3 209.4h4v4h-4zM195.3 213.4h4v4h-4zM195.3 217.4h4v4h-4zM159.3 221.4h4v4h-4zM159.3 225.4h4v4h-4z"/>
<path d="M159.3 229.4h4v4h-4zM163.3 221.4h4v4h-4zM163.3 225.4h4v4h-4zM163.3 229.4h4v4h-4zM167.3 221.4h4v4h-4zM167.3 225.4h4v4h-4zM167.3 229.4h4v4h-4zM171.3 221.4h4v4h-4zM171.3 225.4h4v4h-4zM171.3 229.4h4v4h-4zM175.3 221.4h4v4h-4zM175.3 225.4h4v4h-4z"/>
<path d="M175.3 229.4h4v4h-4zM179.3 221.4h4v4h-4zM179.3 225.4h4v4h-4zM179.3 229.4h4v4h-4zM183.3 221.4h4v4h-4zM183.3 225.4h4v4h-4zM183.3 229.4h4v4h-4zM187.3 221.4h4v4h-4zM187.3 225.4h4v4h-4zM187.3 229.4h4v4h-4zM191.3 221.4h4v4h-4zM191.3 225.4h4v4h-4z"/>
<path d="M191.3 229.4h4v4h-4zM195.3 221.4h4v4h-4zM195.3 225.4h4v4h-4zM195.3 229.4h4v4h-4z"/>
</g>
<g font-size="17.6" fill="#ed3237">
<text x="44" y="208.1" transform="rotate(-28 44 208.1)">SUPERSEDED BY</text>
<text x="104" y="220.9" transform="rotate(-28 104 220.9)">(09/20)</text>
<text x="56.6" y="223.7" transform="rotate(-28 56.6 223.7)">TC1864 &amp;TC1878</text>
</g>
<g font-size="7.1" fill="#373435">
<text x="103.1" y="248.3">TRAFFIC INSTRUCTION SIGN</text>
<text x="175.6" y="275.1">TC1405</text>
</g>
<text font-size="5.6" fill="#373435" x="104.2" y="257.2">“ROAD NARROWS - SHARED LANE”</text>
<g font-size="4.8" fill="#373435">
<text x="103.3" y="33.6">450</text>
<text x="151.3" y="41.5">R50</text>
<text x="154" y="50.2">50</text>
<text x="65.2" y="59.4">24</text>
<text x="154" y="59.9">80DN</text>
<text x="154" y="68.2">30</text>
<text x="154" y="74.9">60DN</text>
<text x="154" y="82">35</text>
<text x="48.4" y="102.6">750</text>
<text x="154" y="104.2">260</text>
<text x="154" y="126.7">40</text>
<text x="154" y="134.2">60DM</text>
<text x="154" y="140.5">25</text>
<text x="66.8" y="147.3">8</text>
<text x="154" y="146.9">60DM</text>
<text x="154" y="155.2">50</text>
</g>
<g font-size="4.2" fill="#373435">
<text x="15.9" y="267">Traffic &amp; Road Use Management Division</text>
<text x="29.4" y="272.6">Traffic Engineering Section</text>
<text x="174.4" y="285.6">A</text>
</g>
<g font-size="3.9" fill="#373435">
<text x="19.1" y="184.8">1. This is trial signage only for specific use by BCC on Flinders Parade, Sandgate.</text>
<text x="19.1" y="190.4">2. The sign cannot be used at any other location for any other purpose.</text>
<text x="19.1" y="196">3. For end of shared lane sign refer TC1406.</text>
<text x="25.7" y="225.4">Black (legend and border)</text>
<text x="25.7" y="232.7">Retroreflective white (background)</text>
</g>
<g font-size="3.5" fill="#373435">
<text x="16.7" y="280.4">Designed</text>
<text x="42.7" y="280.4">Checked</text>
<text x="69.7" y="280.4">Scale</text>
<text x="98.5" y="281.3">PRINCIPAL ENGINEER</text>
<text x="153.4" y="276.2">24/11/02</text>
<text x="157.4" y="281">Date</text>
<text x="17" y="284.8">RH 11/02</text>
<text x="42.8" y="284.8">KB 11/02</text>
<text x="69.7" y="285">Not to Scale</text>
<text x="98.5" y="285.1">(Traffic Engineering)</text>
</g>
<text font-size="3.4" fill="#373435" x="96.3" y="266.3">ORIGINAL APPROVED AS OFFICIAL TRAFFIC SIGN</text>
</svg>
